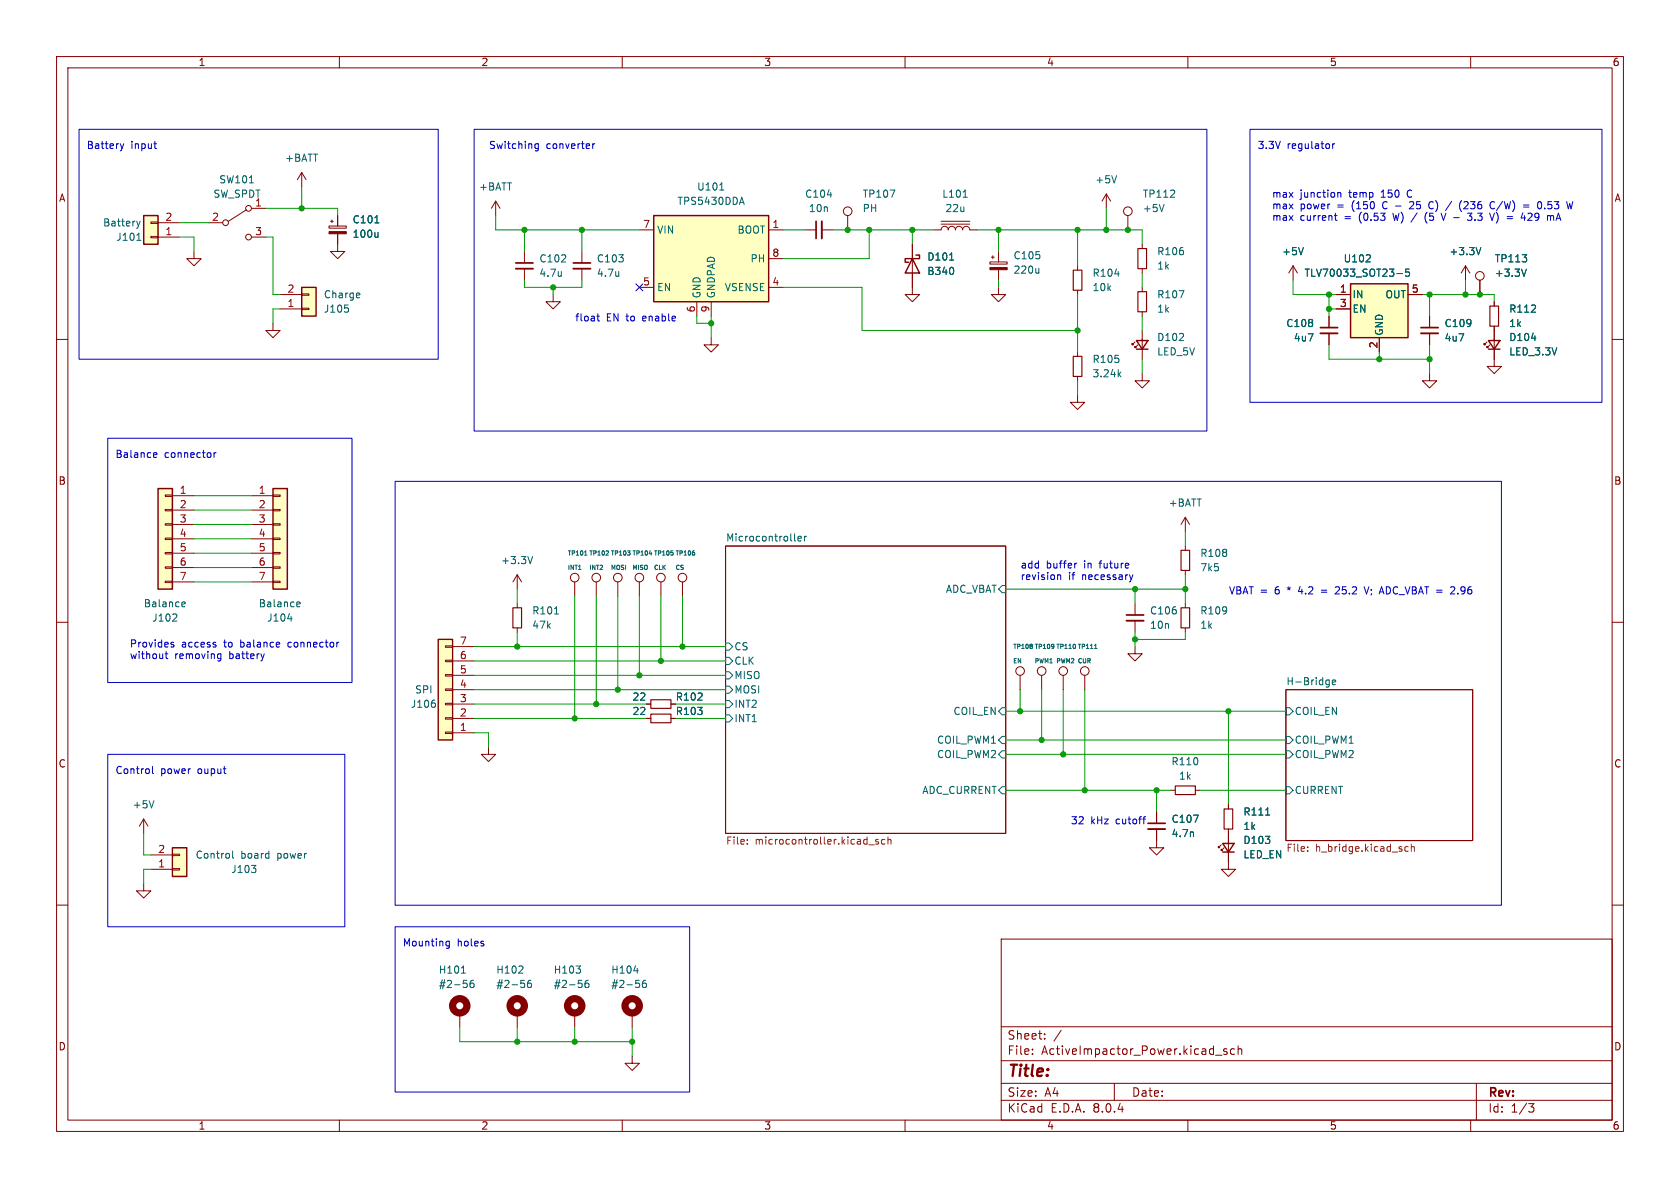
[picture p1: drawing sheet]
<svg xmlns="http://www.w3.org/2000/svg" width="297mm" height="210mm" viewBox="0 0 297 210" stroke-linecap="round" stroke-linejoin="round" font-family="sans-serif">
<g fill="none" stroke="#840000" stroke-width=".18">
<path d="M10 10h277v190h-277zM12 12h273v186h-273zM60 10v2M110 10v2M160 10v2M210 10v2M260 10v2M195.6 34.3l-.8 1.3M195.6 34.3v2.5M195.6 34.3l.7 1.3M199.4 38.1v2.5M10 60h2"/>
<path d="M142.2 40.6h2.1M145.3 40.6h2M161.3 43.2v7.6M190.5 47v.8M190.5 51.3v.8M201.9 43.2v.7M201.9 47.5v.8M201.9 50.8v.8M201.9 55.1v.8M259.1 47l-.8 1.3M259.1 47v2.5M259.1 47l.7 1.3"/>
<path d="M261.6 49.5v2.6M264.2 53.3v.8M264.2 57.7v.7M285 60h2M128.3 96.5h49.5v50.8h-49.5zM10 110h2M91.4 106.7v.7M91.4 111v.8M180.3 119.4v2.5M184.1 119.4v2.5M200.7 114.3v1.3h1.2l-1.2 1.2-1.3-1.2h1.3M285 110h2"/>
<path d="M227.3 121.9h33v26.7h-33zM10 160h2M285 160h2M177 166h108v32h-108zM60 198v2M110 198v2M160 198v2M177 194.5h108M177 191.5h108M177 187.5h108M177 181.5h108M182.5 186.3v.1"/>
<path d="M182.5 185.5v.1M184.7 183.6v.1M184.7 182.8v.1M187.6 182.1l-1.3 2M197 191.5v3M210 198v2M214.9 186.5h1.1M216.9 185.5l-.4-.1-.2 .2 .1 .2 .5 .2v.3h-.6M218.2 185.5l-.4-.1-.3 .3v.4l.2 .2h.5M218.9 185.5l.2-.1 .4 .1v.9M218.9 184.9v1.5M260 198v2"/>
<path d="M261 191.5v6.5M270.2 195.1h1l-.5 .6 .4 .1 .1 .5-.3 .3h-.4"/>
<circle cx="199.4" cy="37.3" r=".76"/>
<circle cx="261.6" cy="48.8" r=".76"/>
<circle cx="180.3" cy="118.6" r=".76"/>
<circle cx="184.1" cy="118.6" r=".76"/>
</g>
<g fill="none" stroke="#006464" stroke-width=".18">
<path d="M146.3 34.4h.8M197.4 31.1l-.4 1.2M205.8 36.1l-.4 1.3M167.9 46h.7M168.5 47.4l.1 .3-.1 .7M197.1 48.4h.8M208.5 51.4h.8l-.5 1.2M261.8 43.8l-.4 1.2M269.8 47.6l-.4 1.2M140.5 95.5l.1 .1M141.1 95.2l.6-.1-.1-.2-.3-.1-.2 .2v.6h.5M142.2 94.8v.8"/>
<path d="M142.6 94.8l-.4 .2M98 108.5h.7M128.3 113.7h.6l.6 .6-.6 .6h-.6zM128.3 116.2h.6l.6 .6-.6 .7h-.6zM128.3 118.7h.6l.6 .7-.6 .6h-.6zM177.2 103.5h.6v1.3h-.6l-.7-.7zM128.3 121.3h.6l.6 .6-.6 .7h-.6zM128.3 126.4h.6l.6 .6-.6 .6h-.6zM128.3 123.8h.6l.6 .7-.6 .6h-.6zM177.2 139.1h.6v1.2h-.6l-.7-.6zM177.2 125.1h.6v1.3h-.6l-.7-.7zM177.2 130.2h.6v1.2h-.6l-.7-.6z"/>
<path d="M177.2 132.7h.6v1.3h-.6l-.7-.6zM227.3 125.1h.7l.6 .6-.6 .7h-.7zM227.3 130.2h.7l.6 .6-.6 .6h-.7zM227.3 132.7h.7l.6 .7-.6 .6h-.7zM227.3 139.1h.7l.6 .6-.6 .6h-.7zM234.6 120.2l.4 .1M235 120.2v1l-.3 .3M235 121h-.4M235.5 120.6l.6-.1v-.2l-.4-.1-.2 .2 .1 .6h.5"/>
</g>
<path d="M132.1 149.1v.1M132.1 148.4v.2M153.6 149.3h1M155.3 148.4h-.3l-.2 .2 .1 .1 .4 .2v.3h-.5M156.4 148.4h-.3l-.3 .2 .1 .6h.5M157 148.5l.2-.1h.3v.8M157 148v1.2M231.2 150.4v.1M231.2 149.7v.1M249 149.7h-.4l-.2 .2 .1 .5h.5M249.5 149.8l.2-.1h.3v.8M249.5 149.2v1.3" fill="none" stroke="#725600" stroke-width=".18"/>
<path d="M189.7 47.8h1.6v3.5h-1.6zM201.2 51.6h1.5v3.5h-1.5zM201.2 43.9h1.5v3.6h-1.5zM263.4 54.1h1.5v3.6h-1.5zM90.7 107.4h1.5v3.6h-1.5z" fill="none" stroke="#840000" stroke-width=".2"/>
<path d="M161.3 45.7l1.3 2.6h-2.6zM161.9 45.1h.7v.6h-2.6v.7h.7" fill="none" stroke="#840000" stroke-width=".25"/>
<path d="M145.3 39.1v3.1" fill="none" stroke="#840000" stroke-width=".33"/>
<path d="M144.3 39.1v3.1" fill="none" stroke="#840000" stroke-width=".3"/>
<path d="M238.8 50.2h10.1v9.5h-10.1z" fill="#ffffc2"/>
<path d="M238.8 50.2h10.1v9.5h-10.1zM200.9 60.2h2l-1 1.5zM200.9 61.7h2M263.1 60.2h2.1l-1 1.5zM263.1 61.7h2.1M216.2 149.1h2l-1 1.5zM216.2 150.6h2" fill="none" stroke="#840000" stroke-width=".25"/>
<g fill="none" stroke="#840000" stroke-width=".18">
<path d="M149.9 38.1v2.5M166.4 39.6h5M166.4 39.1h5M161.3 50.8v1.3h1.3l-1.3 1.2-1.3-1.2h1.3M165.1 40.6h1.3a.64 .64 0 0 1 .6-.6 .64 .64 0 0 1 .6 .6 .64 .64 0 0 1 .7-.6 .64 .64 0 0 1 .6 .6 .64 .64 0 0 1 .6-.6 .64 .64 0 0 1 .7 .6 .64 .64 0 0 1 .6-.6 .64 .64 0 0 1 .6 .6h1.3M175 46.3h3.1v.4h-3.1zM175.3 45.5h.5M175.5 45.2v.5M176.5 50.8v1.3h1.3l-1.3 1.2-1.2-1.2h1.2M176.5 44.5v1.8M176.5 47.7v1.8M201.9 58.4v5.1"/>
<path d="M228.6 47l-.8 1.3M228.6 47v2.5M228.6 47l.8 1.3M234.9 55.9v2M234.9 58.9v2.1M236.2 52.1h2.6M236.2 54.6h2.6M243.8 59.7v2.5M248.9 52.1h2.6M252.7 55.9v2M252.7 58.9v2.1M264.2 58.4v6.4h1.2l-1.2 1.2-1.3-1.2h1.3"/>
<path d="M190.5 69.9v1.2h1.3l-1.3 1.3-1.3-1.3h1.3M190.5 62.2v.8M190.5 66.5v.8M200.7 60.5l-.5 .5v-.3v.3h.2M201.2 61l-.5 .5v-.3v.3h.2M201.9 66v1.3h1.3l-1.3 1.3-1.2-1.3h1.2M252.7 66v1.3h1.3l-1.3 1.3-1.2-1.3h1.2M262.9 60.5l-.5 .5v-.3v.3h.2M263.4 61l-.5 .5v-.3v.3h.2M209.5 91.4l.8 1.3M209.5 91.4v2.6M209.5 96.5v.8"/>
<path d="M209.5 91.4l-.7 1.3M91.4 101.6l-.7 1.3M91.4 101.6v2.5M91.4 101.6l.8 1.3M101.6 102.9v2.5M105.4 102.9v2.5M109.2 102.9v2.5M113 102.9v2.5M116.8 102.9v2.5M188 119.4v2.5M191.8 119.4v2.5M200.7 106.7v2"/>
<path d="M200.7 109.7v2.1M209.5 100.8v.8M209.5 106.7v.7M209.5 111v.8M86.4 132.1v1.3h1.2l-1.2 1.2-1.3-1.2h1.3M114.3 124.5h.8M114.3 127h.8M118.6 124.5h.8M118.6 127h.8M207 139.7h.8M211.3 139.7h.8M204.5 146.6v3.3h1.2l-1.2 1.2-1.3-1.2h1.3"/>
<path d="M204.5 143.5v2M215.9 149.4l-.5 .5v-.3v.3h.2M216.4 149.9l-.5 .5v-.3v.3h.3M217.2 146.6v7.1h1.2l-1.2 1.2-1.3-1.2h1.3M217.2 142.2v.8"/>
<circle cx="149.9" cy="37.3" r=".76"/>
<circle cx="101.6" cy="102.1" r=".76"/>
<circle cx="105.4" cy="102.1" r=".76"/>
<circle cx="109.2" cy="102.1" r=".76"/>
<circle cx="113" cy="102.1" r=".76"/>
<circle cx="116.8" cy="102.1" r=".76"/>
<circle cx="188" cy="118.6" r=".76"/>
<circle cx="191.8" cy="118.6" r=".76"/>
</g>
<g fill="none" stroke="#006464" stroke-width=".18">
<path d="M157.3 33.6h.9l-.5 1.3M170.3 34.9h.7M183.7 47.4v.9M183.7 48.2l-.2 .1M230.4 43.8l-.4 1.2M241.5 46.3h.8M242.2 45.2v.4M247 48.4h.9M249.1 47.6h-.6v.6l.1-.1h.5l.1 .2-.1 .4-.1 .1-.5-.1M270.7 59.8h.8M197.8 66.1l.4 .5M198.2 65.8l-.5 .5"/>
<path d="M94.2 98.4l-.5 1.2M102.3 100.7h.4M193.5 114.6h.4M193.7 114v-.1v.7M210.9 147.1l.1 .8M211 144.1h.8l-.5 1.3M223.8 144.1h.7"/>
</g>
<path d="M233.4 58.9h3.1M251.2 58.9h3.1M199.1 109.7h3.1M202.9 146.6h3.1" fill="none" stroke="#840000" stroke-width=".33"/>
<path d="M233.4 57.9h3.1M251.2 57.9h3.1M199.1 108.7h3.1M202.9 145.5h3.1" fill="none" stroke="#840000" stroke-width=".3"/>
<path d="M175 47.3h3.1v.4h-3.1z" fill="#840000" stroke="#840000" stroke-width=".18"/>
<path d="M189.7 63h1.6v3.5h-1.6zM208.8 97.3h1.5v3.5h-1.5zM208.8 107.4h1.5v3.6h-1.5zM115.1 123.7h3.5v1.5h-3.5zM115.1 126.2h3.5v1.6h-3.5zM207.8 138.9h3.5v1.6h-3.5zM216.4 143h1.5v3.6h-1.5z" fill="none" stroke="#840000" stroke-width=".2"/>
<path d="M77.5 113h2.5v17.8h-2.5z" fill="#ffffc2"/>
<g fill="none" stroke="#840000" stroke-width=".18">
<path d="M78.7 114.2h1.3v.2h-1.3zM78.7 116.7h1.3v.3h-1.3zM78.7 119.3h1.3v.2h-1.3zM80 119.4h3.8M80 116.8h3.8M80 114.3h3.8M78.7 121.8h1.3v.2h-1.3zM78.7 124.3h1.3v.3h-1.3zM78.7 126.9h1.3v.2h-1.3zM78.7 129.4h1.3v.3h-1.3zM80 129.5h3.8M80 127h3.8"/>
<path d="M80 124.5h3.8M80 121.9h3.8M25.4 156.2v1.3h1.3l-1.3 1.3-1.3-1.3h1.3M81.3 179.1v2.5M91.4 179.1v2.5M101.6 179.1v2.5M111.8 179.1v2.5M111.8 186.7v1.3h1.2l-1.2 1.2-1.3-1.2h1.3"/>
</g>
<path d="M77.5 113h2.5v17.8h-2.5z" fill="none" stroke="#840000" stroke-width=".25"/>
<g fill="none" stroke="#006464" stroke-width=".18">
<path d="M76.9 124.3l.1 .2-.1 .5M81.6 172h.7M82.5 173.9v.5M83.7 173.3l-.4 .1a.85 .85 0 0 0 0 1.2l.4-.2 .1-.4-.2-.2h-.4l-.1 .2M91.7 172h.8M92.4 170.9v.4M92.7 173.9v.5M93.8 173.3l-.3 .1a.85 .85 0 0 0 0 1.2l.4-.2 .1-.4-.3-.2h-.3l-.2 .2M101.8 170.8h.8l-.4 .4M102.6 171.4v.5M102.9 173.9v.5M104 173.3l-.4 .1a.85 .85 0 0 0 0 1.2l.5-.2v-.4l-.2-.2h-.4l-.1 .2"/>
<path d="M112.1 171.6h.7M113 173.9v.5M114.2 173.3l-.4 .1a.85 .85 0 0 0 0 1.2l.4-.2 .1-.4-.3-.2h-.3l-.1 .2"/>
</g>
<g fill="none" stroke="#840000" stroke-width="1.3">
<circle cx="81.3" cy="177.8" r="1.27"/>
<circle cx="91.4" cy="177.8" r="1.27"/>
<circle cx="101.6" cy="177.8" r="1.27"/>
<circle cx="111.8" cy="177.8" r="1.27"/>
</g>
<path d="M30.5 149.9h2.5v5h-2.5z" fill="#ffffc2"/>
<path d="M25.4 144.8l-.8 1.3M25.4 144.8v2.5M25.4 144.8l.8 1.3M26.7 153.7h3.8M26.7 151.1h3.8M30.5 151h1.2v.3h-1.2zM30.5 153.5h1.2v.3h-1.2z" fill="none" stroke="#840000" stroke-width=".18"/>
<path d="M30.5 149.9h2.5v5h-2.5z" fill="none" stroke="#840000" stroke-width=".25"/>
<path d="M27.2 141.5l-.4 1.3M41.1 150.4v1.1l.2 .2M44.4 153h.8l-.4 .5M45.1 153.5l.1 .2-.1 .5" fill="none" stroke="#006464" stroke-width=".18"/>
<path d="M48.3 86.4h2.5v17.7h-2.5z" fill="#ffffc2"/>
<g fill="none" stroke="#840000" stroke-width=".18">
<path d="M44.4 87.6h3.9M44.4 90.2h3.9M44.4 92.7h3.9M44.4 95.3h3.9M44.4 97.8h3.9M48.3 97.7h1.2v.2h-1.2zM48.3 95.1h1.2v.3h-1.2zM48.3 92.6h1.2v.2h-1.2zM48.3 90h1.2v.3h-1.2zM48.3 87.5h1.2v.3h-1.2zM44.4 100.3h3.9M44.4 102.9h3.9"/>
<path d="M48.3 102.7h1.2v.3h-1.2zM48.3 100.2h1.2v.3h-1.2z"/>
</g>
<path d="M48.3 86.4h2.5v17.7h-2.5z" fill="none" stroke="#840000" stroke-width=".25"/>
<path d="M50.9 109.4h.7M52.5 107.2h.5M52.5 106.5l.4-.1 .2 .3-.6 .1" fill="none" stroke="#006464" stroke-width=".18"/>
<path d="M27.9 86.4h2.6v17.7h-2.6z" fill="#ffffc2"/>
<g fill="none" stroke="#840000" stroke-width=".18">
<path d="M29.2 97.7h1.3v.2h-1.3zM29.2 95.1h1.3v.3h-1.3zM29.2 92.6h1.3v.2h-1.3zM29.2 90h1.3v.3h-1.3zM29.2 87.5h1.3v.3h-1.3zM30.5 87.6h3.8M30.5 90.2h3.8M30.5 92.7h3.8M30.5 95.3h3.8M30.5 97.8h3.8M29.2 102.7h1.3v.3h-1.3zM29.2 100.2h1.3v.3h-1.3z"/>
<path d="M30.5 100.3h3.8M30.5 102.9h3.8"/>
</g>
<path d="M27.9 86.4h2.6v17.7h-2.6z" fill="none" stroke="#840000" stroke-width=".25"/>
<path d="M31.1 108.6l.2 .2-.1 .3-.7 .7h.8M32.2 107.2h.5M32.2 106.5l.4-.1 .1 .3-.6 .1" fill="none" stroke="#006464" stroke-width=".18"/>
<path d="M53.3 50.8h2.6v5.1h-2.6z" fill="#ffffc2"/>
<g fill="none" stroke="#840000" stroke-width=".18">
<path d="M53.3 30.5l-.7 1.3M53.3 30.5v2.5M53.3 30.5l.8 1.3M58.2 40h3v.3h-3zM58.4 39.1h.5M58.7 38.9v.5M59.7 38.1v1.9M48.3 57.2v1.2h1.2l-1.2 1.3-1.3-1.3h1.3M49.5 54.6h3.8M49.5 52.1h3.8M53.3 51.9h1.3v.3h-1.3zM53.3 54.5h1.3v.2h-1.3z"/>
<path d="M59.7 41.3v3.2h1.3l-1.3 1.2-1.3-1.2h1.3"/>
</g>
<path d="M53.3 50.8h2.6v5.1h-2.6z" fill="none" stroke="#840000" stroke-width=".25"/>
<path d="M66.3 39.4h.7M61.5 54.5l.1 .1-.1 .5M63.4 51.8l.2 .3-.6 .1M63.6 52.6h-.2M66.8 41.1v.8M66.8 41.8l-.2 .1" fill="none" stroke="#006464" stroke-width=".18"/>
<path d="M58.2 40.9h3v.4h-3z" fill="#840000" stroke="#840000" stroke-width=".18"/>
<path d="M25.4 38.1h2.5v5.1h-2.5z" fill="#ffffc2"/>
<g fill="none" stroke="#840000" stroke-width=".18">
<path d="M26.7 39.2h1.2v.3h-1.2zM27.9 39.4h3.8M36.8 39.4h2.6M43.6 37.1l-3.2 2M44.4 36.8h2.6M87.6 35.6l-.7 1.2M87.6 35.6v2.5M87.6 35.6l.8 1.2M26.7 41.8h1.2v.2h-1.2zM27.9 41.9h3.8M34.3 44.5v1.2h1.3l-1.3 1.3-1.3-1.3h1.3M44.4 41.9h2.6"/>
<circle cx="39.9" cy="39.4" r=".51"/>
<circle cx="43.9" cy="36.8" r=".51"/>
<circle cx="43.9" cy="41.9" r=".51"/>
</g>
<path d="M25.4 38.1h2.5v5.1h-2.5z" fill="none" stroke="#840000" stroke-width=".25"/>
<path d="M24.2 39.1l.3 .8M24.5 39.9l-.2 .4M24.8 39.1l-.3 .8M44.1 32.3h.7M24.2 42.5h.7" fill="none" stroke="#006464" stroke-width=".18"/>
<path d="M115.6 38.1h20.3v15.2h-20.3z" fill="#ffffc2"/>
<path d="M115.6 38.1h20.3v15.2h-20.3z" fill="none" stroke="#840000" stroke-width=".25"/>
<g fill="none" stroke="#840000" stroke-width=".18">
<path d="M59.7 38.1v1.9M59.7 41.3v1.9M92.7 44.5v2M92.7 47.5v2M97.8 52.1v1.2h1.3l-1.3 1.3-1.3-1.3h1.3M102.9 44.5v2M102.9 47.5v2M113 40.6h2.6M113 50.8h2.6M123.2 53.3v2.6M125.7 59.7v1.3h1.3l-1.3 1.2-1.2-1.2h1.2M125.7 53.3v2.6"/>
<path d="M135.9 40.6h2.5M135.9 50.8h2.5M135.9 45.7h2.5M161.3 43.2v2.5M161.3 48.3v2.5M234.9 55.9v2M234.9 58.9v2.1M236.2 52.1h2.6M236.2 54.6h2.6M243.8 59.7v2.5M248.9 52.1h2.6M252.7 55.9v2"/>
<path d="M252.7 58.9v2.1M261.6 49.5v2.6M264.2 53.3v.8M264.2 57.7v2.5M264.2 61.7v1.8M120.6 102.9v2.5M114.3 124.5h.8M114.3 127h.8M118.6 124.5h.8M118.6 127h.8M204.5 143.5v2M204.5 146.6v2"/>
<path d="M217.2 142.2v.8M217.2 146.6v2.5M217.2 150.6v1.8"/>
<circle cx="120.6" cy="102.1" r=".76"/>
</g>
<g fill="none" stroke="#006464" stroke-width=".18">
<path d="M66.3 39.4h.7M127.2 33.6h.8M130.8 35.8h.6M131.1 34.9l.5 1.2M66.8 41.1v.8M66.8 41.8l-.2 .1M99.2 48v.8M99.2 48.7v.1M109.4 48v.8M109.4 48.7l-.1 .1M167.9 46h.7M168.5 47.4l.1 .3-.1 .7"/>
<path d="M230.4 43.8l-.4 1.2M241.5 46.3h.8M242.2 45.2v.4M247 48.4h.9M249.1 47.6h-.6v.6l.1-.1h.5l.1 .2-.1 .4-.1 .1-.5-.1M261.8 43.8l-.4 1.2M269.8 47.6l-.4 1.2M270.7 59.8h.8M122.7 97.7v.4M210.9 147.1l.1 .8M211 144.1h.8l-.5 1.3M223.8 144.1h.7"/>
</g>
<path d="M91.2 47.5h3M101.3 47.5h3.1" fill="none" stroke="#840000" stroke-width=".33"/>
<path d="M91.2 46.5h3M101.3 46.5h3.1" fill="none" stroke="#840000" stroke-width=".3"/>
<g fill="none" stroke="#0000c2" stroke-width=".18">
<path d="M14 22.9h63.5v40.6h-63.5zM21.3 25.4l.3 .9M21.6 26.3l-.2 .3M21.9 25.4l-.3 .9M27.2 25.4h.5M27.4 26.2l.3 .1M83.8 22.9h129.6v53.3h-129.6zM95.2 25.5l-.4-.1-.2 .3 .1 .5h.5M95.2 25.4v1l-.3 .3-.3-.1M104.8 25.4v.9M105.1 25.4l-.3 .3M221 22.9h62.2v48.2h-62.2z"/>
<path d="M235.6 25.4v.9M235.9 38.1h.5M236 25.4l-.4 .3M236.1 37.7v1.1l.3 .2M236.5 34v.9M236.5 34.1l.2-.1 .3 .1v.8M249.4 35.6l-.2 .2M249.9 36.2l-.8 .7h.8M252.2 37.6a1.47 1.47 0 0 0 .1 1.8M252.6 36.4l.2 .5h.3M253.1 35.6l-.4 .2-.1 .4M254.8 37.7l.4 1.3 .4-1.3"/>
<path d="M256.6 35.6l-1 1.6M258.4 35.5a1.47 1.47 0 0 0-.1 1.8M259 35.6l-.2 .2M259.5 36.2l-.7 .7h.7M260.2 37.7l-.4 .5 .3 .1v.5l-.1 .2-.6-.2M263.5 36.7l.3 .2 .4-.1M264.2 35.8l-.4-.2-.3 .2M264.2 37.7l-.4 1.3M264.5 37.5l.1 .1M264.7 39.2l-.2 .2M269.2 37.6l-.3 .9M269.3 36.2h1"/>
<path d="M269.3 36.6h1M270.6 37.7l-.5 .1M270.8 38.2l-.7 .8h.8M271.9 35.9l.2-.3 .4 .3M273.1 36.8v.1M274.5 38.1l.2 .2v.7M275.1 39l.4-1.3 .4 1.3M275.2 38.6h.6M278 35.6l-.3 1.3M105.5 55.9h.5M105.7 55.5v1.1l.3 .1M19 77.5h43.2v43.2h-43.2z"/>
<path d="M27.2 80.8h.5M27.2 80.1l.4-.1 .1 .3-.6 .1M37.8 80v.9M38.2 80l-.4 .3M69.8 85.1h195.6v74.9h-195.6zM190.4 99.6l-.3 .1M29.2 115.6h.5M29.4 115.2v1l.3 .2M30.3 113.9l.4 .1 .1 .2-.2 .2-.4-.1M30.3 113.6h.4M38 114l.2 .1-.2 .3M38 113.5l.1 .1"/>
<path d="M38.6 115.6h.4M38.6 116.4h.4M39 115.6v1l-.1 .2h-.3M46.7 115.6l-.3 .8M59.9 113.5l-.2 .1M187 101.6v.9M187 101.7l.2-.1 .3 .1v.8M200.3 101.6l-.3 .9M233.6 104.3h1M233.6 104.7h1M236.6 103.7l-.5 .1M236.7 104.3l-.7 .7h.8"/>
<path d="M241.2 103.7l.4 1.3 .4-1.3M256.9 103.7l.3 .3-.1 .3-.7 .7h.8M19 133.4h42v30.4h-42zM27 135.5v1.1l.1 .1M202 144.8h.5M202.5 144.4h-.2M69.8 163.8h52.1v29.2h-52.1zM78.9 167.1l.2 .1h.3M79.4 166.4v1l-.2 .2h-.3M79.4 166.4h-.3l-.2 .1"/>
</g>
<g fill="none" stroke="#009600" stroke-width=".18">
<path d="M31.7 39.4h5.1M47 36.8h12.7v1.3M53.3 33v3.8M87.6 38.1v2.5h25.4M195.6 36.8v3.8M31.7 41.9h2.6v2.6M47 41.9h1.3v10.2h1.2M49.5 54.6h-1.2v2.6M92.7 49.5v1.3h10.2v-1.3M92.7 40.6v3.9M97.8 50.8v1.3M102.9 40.6v3.9"/>
<path d="M123.2 55.9v1.3h2.5M125.7 55.9v3.8M138.4 40.6h3.8M138.4 50.8h14v7.6h38.1M147.3 40.6h17.8M153.7 40.6v5.1h-15.3M161.3 40.6v2.6M172.7 40.6h29.2v2.6M176.5 40.6v3.9M176.5 49.5v1.3M190.5 40.6v6.4M190.5 52.1v10.1"/>
<path d="M201.9 48.3v2.5M201.9 55.9v2.5M228.6 49.5v2.6h7.6M234.9 52.1v3.8M234.9 54.6h1.3M251.5 52.1h12.7v1.2M252.7 52.1v3.8M259.1 49.5v2.6M190.5 67.3v2.6M201.9 63.5v2.5M234.9 61v2.5h17.8M243.8 62.2v1.3"/>
<path d="M252.7 61v5M34.3 90.2h10.1M34.3 95.3h10.1M34.3 92.7h10.1M34.3 87.6h10.1M34.3 97.8h10.1M209.5 94v2.5M34.3 102.9h10.1M34.3 100.3h10.1M83.8 114.3h44.5M83.8 119.4h44.5M83.8 116.8h44.5"/>
<path d="M91.4 104.1v2.6M91.4 111.8v2.5M101.6 105.4v21.6M105.4 105.4v19.1M109.2 105.4v16.5M113 105.4v14M116.8 105.4v11.4M120.6 105.4v8.9M177.8 104.1h31.7M200.7 104.1v2.6M200.7 111.8v2.5M209.5 101.6v5.1"/>
<path d="M209.5 111.8v1.2h-8.8M83.8 127h30.5M83.8 124.5h30.5M83.8 129.5h2.6v2.6M83.8 121.9h44.5M119.4 127h8.9M119.4 124.5h8.9M177.8 139.7h29.2M177.8 133.4h49.5M177.8 130.8h49.5M177.8 125.7h49.5M180.3 121.9v3.8"/>
<path d="M184.1 121.9v8.9M188 121.9v11.5M191.8 121.9v17.8M204.5 139.7v3.8M212.1 139.7h15.2M217.2 125.7v16.5M25.4 147.3v3.8h1.3M26.7 153.7h-1.3v2.5M81.3 181.6v2.6h30.5M91.4 181.6v2.6M101.6 181.6v2.6M111.8 181.6v5.1"/>
</g>
<path d="M112.4 50.2l1.2 1.2M113.6 50.2l-1.2 1.2" fill="none" stroke="#000084" stroke-width=".18"/>
<g fill="#009600" stroke="#009600" stroke-width=".18">
<circle cx="200.7" cy="113" r=".46"/>
<circle cx="204.5" cy="139.7" r=".46"/>
<circle cx="217.2" cy="125.7" r=".46"/>
<circle cx="188" cy="133.4" r=".46"/>
<circle cx="184.1" cy="130.8" r=".46"/>
<circle cx="191.8" cy="139.7" r=".46"/>
<circle cx="180.3" cy="125.7" r=".46"/>
<circle cx="209.5" cy="104.1" r=".46"/>
<circle cx="190.5" cy="58.4" r=".46"/>
<circle cx="200.7" cy="104.1" r=".46"/>
<circle cx="259.1" cy="52.1" r=".46"/>
<circle cx="261.6" cy="52.1" r=".46"/>
<circle cx="252.7" cy="63.5" r=".46"/>
<circle cx="252.7" cy="52.1" r=".46"/>
<circle cx="243.8" cy="63.5" r=".46"/>
<circle cx="234.9" cy="54.6" r=".46"/>
<circle cx="234.9" cy="52.1" r=".46"/>
<circle cx="199.4" cy="40.6" r=".46"/>
<circle cx="195.6" cy="40.6" r=".46"/>
<circle cx="176.5" cy="40.6" r=".46"/>
<circle cx="190.5" cy="40.6" r=".46"/>
<circle cx="153.7" cy="40.6" r=".46"/>
<circle cx="161.3" cy="40.6" r=".46"/>
<circle cx="149.9" cy="40.6" r=".46"/>
<circle cx="91.4" cy="184.2" r=".46"/>
<circle cx="101.6" cy="184.2" r=".46"/>
<circle cx="113" cy="119.4" r=".46"/>
<circle cx="105.4" cy="124.5" r=".46"/>
<circle cx="101.6" cy="127" r=".46"/>
<circle cx="91.4" cy="114.3" r=".46"/>
<circle cx="111.8" cy="184.2" r=".46"/>
<circle cx="53.3" cy="36.8" r=".46"/>
<circle cx="92.7" cy="40.6" r=".46"/>
<circle cx="102.9" cy="40.6" r=".46"/>
<circle cx="97.8" cy="50.8" r=".46"/>
<circle cx="125.7" cy="57.2" r=".46"/>
<circle cx="120.6" cy="114.3" r=".46"/>
<circle cx="109.2" cy="121.9" r=".46"/>
<circle cx="116.8" cy="116.8" r=".46"/>
</g>
<text font-size="2.8" fill="#840000" x="178" y="190.9">Title:</text>
<g font-size="2.1" fill="#840000">
<text x="178" y="184">Sheet:</text>
<text x="178" y="186.7">File:</text>
<text x="184.1" y="186.7">ActiveImpactor_Power.kicad_sch</text>
<text x="178" y="196.9">KiCad</text>
<text x="178" y="194.1">Size:</text>
<text x="184.7" y="194.1">A4</text>
<text x="185.7" y="196.9">E.D.A.</text>
<text x="193.3" y="196.9">8.0.4</text>
<text x="200" y="194.1">Date:</text>
<text x="263" y="194.3">Rev:</text>
<text x="263" y="196.9">Id:</text>
<text x="267.1" y="196.9">1/3</text>
</g>
<g font-size="1.8" fill="#840000">
<text x="35" y="11.9">1</text>
<text x="85" y="11.9">2</text>
<text x="135" y="11.9">3</text>
<text x="185" y="11.9">4</text>
<text x="235" y="11.9">5</text>
<text x="285" y="11.9">6</text>
<text x="10.3" y="35.9">A</text>
<text x="285.3" y="35.9">A</text>
<text x="10.3" y="85.9">B</text>
<text x="285.3" y="85.9">B</text>
<text x="10.3" y="135.9">C</text>
<text x="285.3" y="135.9">C</text>
<text x="10.3" y="185.9">D</text>
<text x="285.3" y="185.9">D</text>
<text x="35" y="199.9">1</text>
<text x="85" y="199.9">2</text>
<text x="135" y="199.9">3</text>
<text x="185" y="199.9">4</text>
<text x="235" y="199.9">5</text>
<text x="285" y="199.9">6</text>
</g>
<g font-size="1.8" fill="#0000c2">
<text x="15.2" y="26.4">Battery</text>
<text x="23.1" y="26.4">input</text>
<text x="86.4" y="26.4">Switching</text>
<text x="96.5" y="26.4">converter</text>
<text x="222.2" y="26.4">3.3V</text>
<text x="227.5" y="26.4">regulator</text>
<text x="224.8" y="35">max</text>
<text x="229.8" y="35">junction</text>
<text x="238.6" y="35">temp</text>
<text x="244.4" y="35">150</text>
<text x="249.2" y="35">C</text>
<text x="224.8" y="37.1">max</text>
<text x="224.8" y="39.1">max</text>
<text x="229.8" y="37.1">power</text>
<text x="229.8" y="39.1">current</text>
<text x="236.5" y="37.1">=</text>
<text x="237.8" y="39.1">=</text>
<text x="239.2" y="37.1">(150</text>
<text x="240.5" y="39.1">(0.53</text>
<text x="244.9" y="37.1">C -</text>
<text x="246.8" y="39.1">W) /</text>
<text x="250.1" y="37.1">25</text>
<text x="252.7" y="39.1">(5</text>
<text x="253.7" y="37.1">C)</text>
<text x="256" y="39.1">V -</text>
<text x="259.5" y="37.1">(236</text>
<text x="261" y="39.1">3.3</text>
<text x="265.1" y="37.1">C/W)</text>
<text x="265.2" y="39.1">V)</text>
<text x="268.3" y="39.1">=</text>
<text x="271" y="39.1">429</text>
<text x="271.2" y="37.1">=</text>
<text x="273.9" y="37.1">0.53</text>
<text x="101.6" y="56.9">float</text>
<text x="107.2" y="56.9">EN to</text>
<text x="113.9" y="56.9">enable</text>
<text x="20.3" y="81">Balance</text>
<text x="29.1" y="81">connector</text>
<text x="180.3" y="100.6">add</text>
<text x="185" y="100.6">buffer</text>
<text x="191.8" y="100.6">in</text>
<text x="194.7" y="100.6">future</text>
<text x="180.3" y="102.6">revision</text>
<text x="188.9" y="102.6">if</text>
<text x="191.4" y="102.6">necessary</text>
<text x="217.2" y="105.2">VBAT =</text>
<text x="225.5" y="105.2">6</text>
<text x="227.9" y="105.2">*</text>
<text x="230" y="105.2">4.2</text>
<text x="237" y="105.2">25.2</text>
<text x="242.4" y="105.2">V; ADC_VBAT =</text>
<text x="258.1" y="105.2">2.96</text>
<text x="22.9" y="114.5">Provides</text>
<text x="22.9" y="116.6">without</text>
<text x="30.9" y="116.6">removing</text>
<text x="32.1" y="114.5">access</text>
<text x="39.7" y="114.5">to</text>
<text x="40.6" y="116.6">battery</text>
<text x="42.8" y="114.5">balance</text>
<text x="51.4" y="114.5">connector</text>
<text x="20.3" y="136.9">Control</text>
<text x="28.4" y="136.9">power</text>
<text x="35.1" y="136.9">ouput</text>
<text x="189.2" y="145.8">32</text>
<text x="192.8" y="145.8">kHz</text>
<text x="197.4" y="145.8">cutoff</text>
<text x="71.1" y="167.4">Mounting</text>
<text x="80.8" y="167.4">holes</text>
</g>
<g font-size="1.8" fill="#006464">
<text x="50.3" y="28.8">+BATT</text>
<text x="37.6" y="35.2">SW_SPDT</text>
<text x="38.7" y="32.6">SW101</text>
<text x="84.6" y="33.9">+BATT</text>
<text x="123.1" y="33.9">U101</text>
<text x="142.2" y="35.2">C104</text>
<text x="152.4" y="35.2">TP107</text>
<text x="166.5" y="35.2">L101</text>
<text x="193.5" y="32.6">+5V</text>
<text x="201.9" y="35.2">TP112</text>
<text x="18.1" y="40.2">Battery</text>
<text x="62.2" y="39.7">C101</text>
<text x="116.1" y="41.5">VIN</text>
<text x="119.7" y="36.4">TPS5430DDA</text>
<text x="130.3" y="41.5">BOOT</text>
<text x="142.9" y="37.7">10n</text>
<text x="152.4" y="37.7">PH</text>
<text x="167" y="37.7">22u</text>
<text x="201.9" y="37.7">+5V</text>
<text x="20.5" y="42.8">J101</text>
<text x="62.2" y="42.2">100u</text>
<text x="95.3" y="46.6">C102</text>
<text x="105.4" y="46.6">C103</text>
<text x="132.6" y="46.6">PH</text>
<text x="163.8" y="46.3">D101</text>
<text x="179.1" y="46">C105</text>
<text x="204.5" y="45.3">R106</text>
<text x="204.5" y="47.9">1k</text>
<text x="226.6" y="45.3">+5V</text>
<text x="237.4" y="46.6">U102</text>
<text x="256.1" y="45.3">+3.3V</text>
<text x="264.2" y="46.6">TP113</text>
<text x="57.2" y="52.9">Charge</text>
<text x="95.3" y="49.1">4.7u</text>
<text x="105.4" y="49.1">4.7u</text>
<text x="116.1" y="51.7">EN</text>
<text x="124.1" y="52.8" transform="rotate(-90 124.1 52.8)">GND</text>
<text x="126.6" y="52.8" transform="rotate(-90 126.6 52.8)">GNDPAD</text>
<text x="128" y="51.7">VSENSE</text>
<text x="163.8" y="48.8">B340</text>
<text x="179.1" y="48.6">220u</text>
<text x="193" y="49.1">R104</text>
<text x="193" y="51.7">10k</text>
<text x="204.5" y="52.9">R107</text>
<text x="230.5" y="49.1">TLV70033_SOT23-5</text>
<text x="239" y="52.9">IN</text>
<text x="244.8" y="52.9">OUT</text>
<text x="264.2" y="49.1">+3.3V</text>
<text x="57.2" y="55.5">J105</text>
<text x="204.5" y="55.5">1k</text>
<text x="227.3" y="58">C108</text>
<text x="239" y="55.5">EN</text>
<text x="244.7" y="59.4" transform="rotate(-90 244.7 59.4)">GND</text>
<text x="255.3" y="58">C109</text>
<text x="266.7" y="55.5">R112</text>
<text x="266.7" y="58">1k</text>
<text x="193" y="64.4">R105</text>
<text x="204.5" y="60.5">D102</text>
<text x="204.5" y="63">LED_5V</text>
<text x="228.6" y="60.6">4u7</text>
<text x="255.3" y="60.6">4u7</text>
<text x="266.7" y="60.5">D104</text>
<text x="266.7" y="63">LED_3.3V</text>
<text x="193" y="66.9">3.24k</text>
<text x="206.5" y="89.8">+BATT</text>
<text x="128.3" y="95.8">Microcontroller</text>
<text x="88.5" y="99.9">+3.3V</text>
<text x="212.1" y="98.7">R108</text>
<text x="212.1" y="101.2">7k5</text>
<text x="25.3" y="107.5">Balance</text>
<text x="45.6" y="107.5">Balance</text>
<text x="167.1" y="105">ADC_VBAT</text>
<text x="26.8" y="110.1">J102</text>
<text x="47.1" y="110.1">J104</text>
<text x="94" y="108.8">R101</text>
<text x="94" y="111.4">47k</text>
<text x="203.2" y="108.8">C106</text>
<text x="203.2" y="111.4">10n</text>
<text x="212.1" y="108.8">R109</text>
<text x="212.1" y="111.4">1k</text>
<text x="129.7" y="115.2">CS</text>
<text x="129.7" y="117.7">CLK</text>
<text x="72.5" y="125.3">J106</text>
<text x="73.3" y="122.8">SPI</text>
<text x="111.7" y="124.1">22</text>
<text x="119.4" y="124.1">R102</text>
<text x="129.7" y="122.8">MOSI</text>
<text x="129.7" y="120.2">MISO</text>
<text x="129.7" y="125.3">INT2</text>
<text x="227.3" y="121.2">H-Bridge</text>
<text x="111.7" y="126.6">22</text>
<text x="119.4" y="126.6">R103</text>
<text x="129.7" y="127.9">INT1</text>
<text x="165.6" y="131.7">COIL_PWM1</text>
<text x="168.5" y="126.6">COIL_EN</text>
<text x="228.8" y="126.6">COIL_EN</text>
<text x="228.8" y="131.7">COIL_PWM1</text>
<text x="165.6" y="134.2">COIL_PWM2</text>
<text x="207" y="135.5">R110</text>
<text x="228.8" y="134.2">COIL_PWM2</text>
<text x="23.4" y="143.1">+5V</text>
<text x="163" y="140.6">ADC_CURRENT</text>
<text x="208.3" y="138">1k</text>
<text x="228.8" y="140.6">CURRENT</text>
<text x="207" y="145.6">C107</text>
<text x="207" y="148.2">4.7n</text>
<text x="219.7" y="144.4">R111</text>
<text x="219.7" y="149.4">D103</text>
<text x="219.7" y="146.9">1k</text>
<text x="34.5" y="152">Control</text>
<text x="40.8" y="154.5">J103</text>
<text x="42.6" y="152">board</text>
<text x="49.1" y="152">power</text>
<text x="219.7" y="151.9">LED_EN</text>
<text x="77.5" y="172.3">H101</text>
<text x="87.6" y="172.3">H102</text>
<text x="97.8" y="172.3">H103</text>
<text x="108" y="172.3">H104</text>
<text x="77.5" y="174.9">#2-56</text>
<text x="87.6" y="174.9">#2-56</text>
<text x="97.8" y="174.9">#2-56</text>
<text x="108" y="174.9">#2-56</text>
</g>
<g font-size="1.8" fill="#a90000">
<text x="29.1" y="41.7">1</text>
<text x="29.1" y="39.1">2</text>
<text x="37.4" y="39.1">2</text>
<text x="45" y="36.6">1</text>
<text x="45" y="41.7">3</text>
<text x="113.6" y="40.4">7</text>
<text x="136.5" y="40.4">1</text>
<text x="136.5" y="45.5">8</text>
<text x="50.7" y="51.8">2</text>
<text x="113.6" y="50.5">5</text>
<text x="136.5" y="50.5">4</text>
<text x="236.8" y="51.8">1</text>
<text x="249.5" y="51.8">5</text>
<text x="50.7" y="54.4">1</text>
<text x="122.9" y="55.3" transform="rotate(-90 122.9 55.3)">6</text>
<text x="125.5" y="55.3" transform="rotate(-90 125.5 55.3)">9</text>
<text x="236.8" y="54.4">3</text>
<text x="243.6" y="61.7" transform="rotate(-90 243.6 61.7)">2</text>
<text x="31.7" y="87.4">1</text>
<text x="31.7" y="89.9">2</text>
<text x="45.6" y="87.4">1</text>
<text x="45.6" y="89.9">2</text>
<text x="31.7" y="92.5">3</text>
<text x="31.7" y="95">4</text>
<text x="45.6" y="92.5">3</text>
<text x="45.6" y="95">4</text>
<text x="31.7" y="97.5">5</text>
<text x="31.7" y="100.1">6</text>
<text x="45.6" y="97.5">5</text>
<text x="45.6" y="100.1">6</text>
<text x="31.7" y="102.6">7</text>
<text x="45.6" y="102.6">7</text>
<text x="81.2" y="119.1">5</text>
<text x="81.2" y="116.6">6</text>
<text x="81.2" y="114">7</text>
<text x="81.2" y="124.2">3</text>
<text x="81.2" y="121.7">4</text>
<text x="81.2" y="129.3">1</text>
<text x="81.2" y="126.7">2</text>
<text x="27.9" y="153.4">1</text>
<text x="27.9" y="150.9">2</text>
</g>
<g font-size="1.8" fill="#725600">
<text x="128.3" y="149.6">File:</text>
<text x="133.5" y="149.6">microcontroller.kicad_sch</text>
<text x="227.3" y="150.9">File:</text>
<text x="232.6" y="150.9">h_bridge.kicad_sch</text>
</g>
<g font-size="1.1" fill="#006464">
<text x="100.2" y="98.4">TP101 TP102 TP103 TP104 TP105 TP106</text>
<text x="100.2" y="100.9">INT1</text>
<text x="104.1" y="100.9">INT2</text>
<text x="107.9" y="100.9">MOSI</text>
<text x="111.7" y="100.9">MISO</text>
<text x="115.5" y="100.9">CLK</text>
<text x="119.3" y="100.9">CS</text>
<text x="179" y="114.9">TP108 TP109 TP110 TP111</text>
<text x="179" y="117.4">EN</text>
<text x="182.8" y="117.4">PWM1 PWM2 CUR</text>
</g>
</svg>
